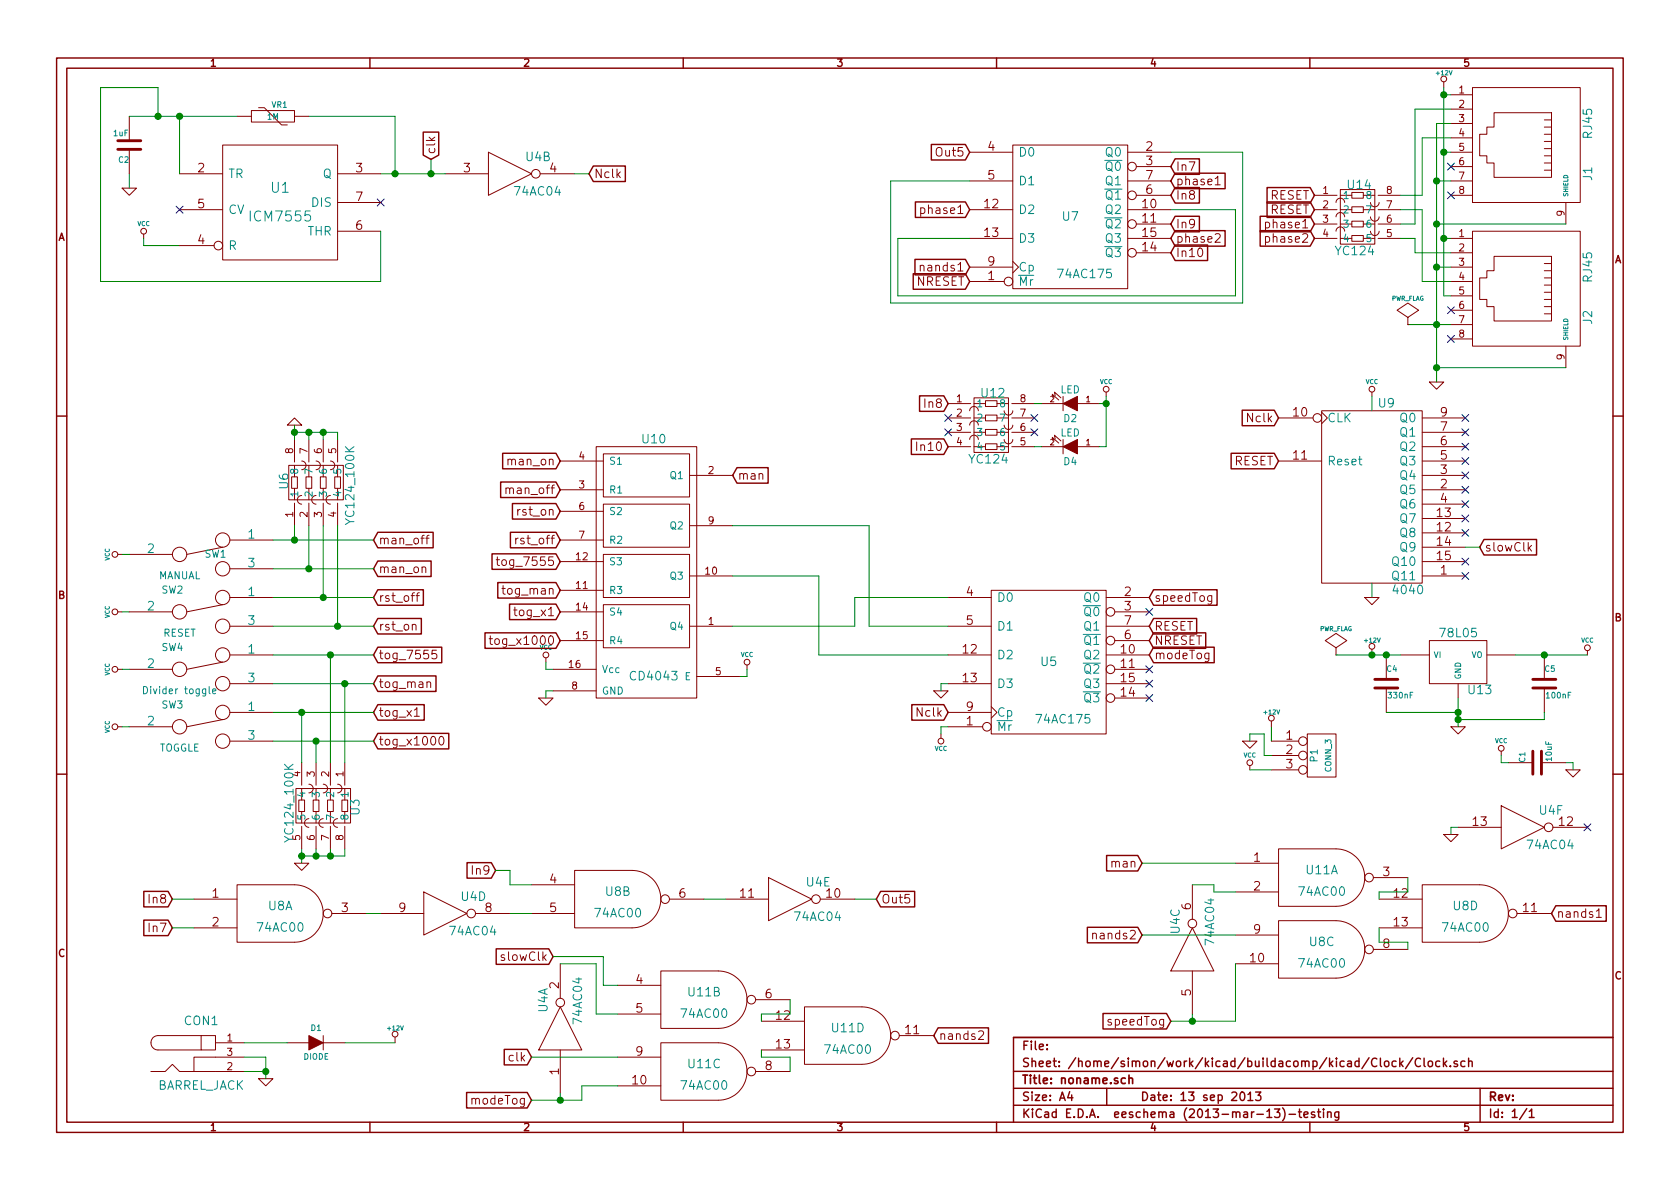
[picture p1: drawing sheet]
<svg xmlns="http://www.w3.org/2000/svg" width="297mm" height="210mm" viewBox="0 0 297 210" stroke-linecap="round" stroke-linejoin="round" font-family="sans-serif">
<g fill="none" stroke="#840000" stroke-width=".25">
<path d="M10 10.3h277v189.9h-277zM11.8 12.1h273.4v186.3h-273.4zM65.4 10.3v1.8M120.8 10.3v1.8M176.2 10.3v1.8M231.6 10.3v1.8M74.8 23.4h2.8v4l-1.4 .8-1.4-.8zM104.9 29.4h5.7v2.7h-5.7l-.8-1.4zM161.8 35.7h8.9l.7 1.4-.7 1.3h-8.9zM164.7 25.5h6l.7 1.4-.7 1.4h-6zM207.8 28.1h4.3v2.7h-4.3l-.8-1.3zM207.8 38.2h4.3v2.8h-4.3l-.8-1.4z"/>
<path d="M207.8 30.6h8.8v2.8h-8.8l-.8-1.4zM207.8 33.2h4.3v2.7h-4.3l-.8-1.4zM222.8 38.2h8.8l.8 1.4-.8 1.4h-8.8zM224 33.2h7.6l.8 1.3-.8 1.4h-7.6zM224 35.7h7.6l.8 1.4-.8 1.3h-7.6zM161.5 48.4h9.2l.7 1.4-.7 1.3h-9.2zM161.8 45.9h8.9l.7 1.3-.7 1.4h-8.9zM207.8 40.8h8.8v2.7h-8.8l-.8-1.3zM207.8 43.3h5.7v2.8h-5.7l-.8-1.4zM222.8 40.8h8.8l.8 1.4-.8 1.3h-8.8zM10 73.6h1.8M161.1 77.6h5.8l.7 1.4-.7 1.4h-5.8z"/>
<path d="M162.6 70h4.3l.7 1.4-.7 1.3h-4.3zM219.6 72.5h5.7l.8 1.4-.8 1.4h-5.7zM285.2 73.6h1.8M66.8 99.2h9.4v2.7h-9.4l-.8-1.3zM66.8 94.1h9.8v2.8h-9.8l-.8-1.4zM87 97.9h11.3l.8 1.4-.8 1.4h-11.3zM88.5 85.2h9.8l.8 1.4-.8 1.4h-9.8zM88.9 80.2h9.4l.8 1.3-.8 1.4h-9.4zM90.2 94.1h8.1l.8 1.4-.8 1.4h-8.1zM90.6 89h7.7l.8 1.4-.8 1.4h-7.7zM130.3 82.7h5.5v2.7h-5.5l-.8-1.3zM217.7 80.2h7.6l.8 1.3-.8 1.4h-7.6z"/>
<path d="M262.4 95.4h9.3v2.7h-9.3l-.8-1.3zM66.8 104.3h8.1v2.7h-8.1l-.8-1.3zM66.8 109.4h7.7v2.7h-7.7l-.8-1.4zM66.8 114.4h11.3v2.8h-11.3l-.8-1.4zM66.8 119.5h10.3v2.8h-10.3l-.8-1.4zM85.8 111.9h12.5l.8 1.4-.8 1.3h-12.5zM88 103h10.3l.8 1.4-.8 1.4h-10.3zM90.1 106.8h8.2l.8 1.4-.8 1.4h-8.2zM204 109.4h7.6v2.7h-7.6l-.8-1.4zM204 114.4h10.7v2.8h-10.7l-.8-1.4zM204 104.3h11.2v2.7h-11.2l-.8-1.3zM204 111.9h9.2v2.7h-9.2l-.8-1.3z"/>
<path d="M10 136.9h1.8M66.8 124.6h8.2v2.7h-8.2l-.8-1.3zM66.8 129.7h12.5v2.7h-12.5l-.8-1.3zM161.2 124.6h5.7l.7 1.4-.7 1.3h-5.7zM285.2 136.9h1.8M25.4 157.6h4.3l.8 1.4-.8 1.4h-4.3zM82.6 152.5h4.3l.7 1.4-.7 1.4h-4.3zM155.7 157.6h6v2.8h-6l-.8-1.4zM195.7 151.3h5.5l.7 1.3-.7 1.4h-5.5zM25.4 162.7h4.3l.8 1.4-.8 1.3h-4.3zM87.7 167.8h9.3l.8 1.4-.8 1.3h-9.3zM192.3 164h8.9l.7 1.3-.7 1.4h-8.9z"/>
<path d="M195 179.2h11.2l.8 1.4-.8 1.4h-11.2zM275.1 160.2h8.9v2.7h-8.9l-.8-1.4zM65.4 198.4v1.8M82.5 193.2h10.7l.8 1.4-.8 1.3h-10.7zM89.2 185.6h4l.8 1.3-.8 1.4h-4zM120.8 198.4v1.8M165.9 181.8h8.9v2.7h-8.9l-.8-1.4zM176.2 198.4v1.8M179.2 192.5h106M179.2 195.4h106M179.2 189.5h106M185.1 185.5v.1"/>
<path d="M185.1 184.7v.1M189.1 193l-.3 1.1h.9M189.5 193.6v1M195.7 192.5v2.9M219.4 193.3l.2-.2a.81 .81 0 0 1 .6 .6 .81 .81 0 0 1-.3 .8l-.2 .1a.79 .79 0 0 1-.3-1.3zM220.6 193.5l.5-.4v1.5M220.6 194.6h.9M222 193.1h.9l-.5 .6 .5 .1v.7l-.2 .1-.7-.1M225.3 196.1h1l-.5 .6 .4 .1v.7l-.2 .1-.7-.1M226.8 195.9a1.71 1.71 0 0 1 0 2.3M227.9 197h1.2M229.6 196.6h.5"/>
<path d="M229.8 196.1v1.3l.3 .2M230.6 197.1l.7-.1-.1-.3-.4-.1-.2 .2v.7h.6M231.6 198.4v1.8M232.4 196.7a.37 .37 0 0 0-.5 .1v.2l.5 .2 .1 .1-.2 .3-.4-.1M232.9 196.6h.6M233.1 196.1v1.3l.4 .2M234 196.1v.2M234 196.6v1M234.7 196.7l.2-.1 .4 .1 .1 .9M234.7 196.6v1M236.7 196.6v1.4l-.3 .1-.3-.1M236.7 196.7l-.4-.1-.3 .3 .1 .6 .2 .1 .4-.1"/>
<path d="M243.4 187.3a.7 .7 0 0 0-.9 .2 .7 .7 0 0 0 .1 .9 .55 .55 0 0 0 .8 .1M244.1 187.1v1.3l.2 .2M244.9 187.8l.2-.2 .4 .2 .1 .5-.2 .2-.3 .1-.2-.1zM246.8 187.7l-.4-.1-.3 .3 .1 .6 .2 .1 .4-.1M247.5 187.1v1.5M247.6 188.1l.5 .5M248.1 187.6l-.6 .6M249.8 187l-1.3 2M251.2 187.3a.7 .7 0 0 0-1 .2 .7 .7 0 0 0 .2 .9 .55 .55 0 0 0 .8 .1M251.8 187.1v1.3l.2 .2M252.6 187.8l.2-.2 .4 .2 .1 .5-.1 .2-.4 .1-.2-.1zM254.6 187.7l-.5-.1-.3 .3 .1 .6 .2 .1 .5-.1"/>
<path d="M255.2 187.1v1.5M255.4 188.1l.4 .5M255.8 187.6l-.6 .6M256.4 188.5v.1M257.7 187.7a.37 .37 0 0 0-.6 .1v.3l.6 .1v.1l-.2 .3-.4-.1M259 187.7l-.4-.1-.3 .3 .1 .6 .2 .1 .4-.1M259.7 187.8l.2-.2 .3 .1 .1 .9M259.7 187.1v1.5M261.7 192.5v5.9M270 196l-1.3 2M270.4 196.5l.4-.4v1.5M270.4 197.6h.8"/>
<path d="M285.2 183.5h-106v14.9"/>
</g>
<path d="M199.6 190.7l.2-.1 .4 .1 .1 .9M199.6 190.1v1.5" fill="none" stroke="#840000" stroke-width=".3"/>
<g fill="none" stroke="#840000" stroke-width=".18">
<path d="M44.4 19.6h7.7v2h-7.7zM45.7 19h1l3.1 3.1h1M255.3 14.5v1M256.5 16.8h3.8M256.5 19.3h3.8M260.3 15.5h19.1v20.3h-19.1zM264.2 19.9h10.1v11.5h-10.1v-2.6h-1.3v-1.2h-1.3v-3.9h1.3v-1.2h1.3zM21.6 33.3h2.5l-1.2 1.2zM22.9 20.6v4.3M22.9 26.4v4.3M31.7 37.1h7.7M31.7 30.7h7.7"/>
<path d="M39.4 25.6h20.3v20.4h-20.3zM41.9 20.6h2.5M52.1 20.6h2.5M59.7 30.7h7.6M59.7 35.8h7.6M78.7 30.7h7.7M86.4 26.9l7.6 3.8-7.6 3.8zM95.5 30.7h6.1M171.4 26.9h7.7M171.4 32h7.7M171.4 37.1h7.7M179.1 25.6h20.3v25.4h-20.3z"/>
<path d="M199.4 26.9h7.6M199.4 32h7.6M199.4 37.1h7.6M200.9 29.5h6.1M200.9 34.5h6.1M200.9 39.6h6.1M214.9 31.6l.4-.4v1.5M214.9 32.7h.8M232.4 34.5h4M232.4 37.1h4M232.4 39.6h4M236.2 38.3a.76 .76 0 0 1 .8-.7 .76 .76 0 0 1 .7 .7"/>
<path d="M236.2 35.8a.76 .76 0 0 1 .8-.8 .76 .76 0 0 1 .7 .8M237 33.5h6.1v9.7h-6.1zM237 34.5h2M237 37.1h2M237 39.6h2M239 39.1h2v1h-2zM239 36.6h2v1h-2zM239 34h2v1h-2zM241 34.5h2.1M241 37.1h2.1M241 39.6h2.1M242.3 38.3a.76 .76 0 0 0 .8 .8 .76 .76 0 0 0 .7-.8"/>
<path d="M242.3 35.8a.76 .76 0 0 0 .8 .8 .76 .76 0 0 0 .7-.8M243.7 34.5h3.9M243.7 37.1h3.9M243.7 39.6h3.9M256.5 26.9h3.8M256.5 29.5h3.8M256.5 32h3.8M256.5 34.5h3.8M256.5 21.8h3.8M256.5 24.4h3.8M273 21.2h1.3M273 22.5h1.3"/>
<path d="M273 23.7h1.3M273 25h1.3M273 26.3h1.3M273 27.6h1.3M273 28.8h1.3M273 30.1h1.3M276.9 35.8v3.8M25.4 41.4v.8M31.7 43.4h6.1M59.7 40.9h7.6M171.4 49.8h6.1M171.4 47.2h7.7"/>
<path d="M171.4 42.2h7.7M179.1 46.2l1 1-1 1.1M199.4 42.2h7.6M200.9 44.7h6.1M214.9 41.5l.2-.2h.3l.3 .2v.3v.2l-.9 .8h.9M232.4 42.2h4M236.2 40.9a.76 .76 0 0 1 .8-.8 .76 .76 0 0 1 .7 .8M237 42.2h2M239 41.7h2v1h-2zM241 42.2h2.1M242.3 40.9a.76 .76 0 0 0 .8 .8 .76 .76 0 0 0 .7-.8M243.7 42.2h3.9"/>
<path d="M248.9 57.4h.1M248.9 56.1l1.9-1.2-1.9-1.3-1.9 1.3 1.9 1.2v1.3M256.5 49.8h3.8M256.5 47.2h3.8M256.5 42.2h3.8M256.5 44.7h3.8M256.5 52.3h3.8M256.5 54.9h3.8M256.5 57.4h3.8M256.5 59.9h3.8M260.3 40.9h19.1v20.3h-19.1zM264.2 45.3h10.1v11.5h-10.1v-2.6h-1.3v-1.2h-1.3v-3.9h1.3v-1.2h1.3z"/>
<path d="M273 46.6h1.3M273 47.9h1.3M273 49.1h1.3M273 50.4h1.3M273 51.7h1.3M273 53h1.3M273 54.2h1.3M273 55.5h1.3M52.1 73.9l1.2 1.3h-2.5zM52.1 77.7v4M54.6 77.7v4M57.1 77.7v4"/>
<path d="M59.7 77.7v4M105.4 79h17.8v44.4h-17.8zM167.6 71.4h4M167.6 79h4M167.6 76.4h4M167.6 73.9h4M171.4 77.7a.76 .76 0 0 1 .8-.7 .76 .76 0 0 1 .8 .7M171.4 75.2a.76 .76 0 0 1 .8-.8 .76 .76 0 0 1 .8 .8M171.4 72.6a.76 .76 0 0 1 .8-.7 .76 .76 0 0 1 .8 .7M172.2 70.4h6.1v9.6h-6.1zM172.2 71.4h2M172.2 79h2"/>
<path d="M172.2 76.4h2M172.2 73.9h2M174.2 78.5h2.1v1h-2.1zM174.2 75.9h2.1v1.1h-2.1zM174.2 73.4h2.1v1h-2.1zM174.2 70.9h2.1v1h-2.1zM176.3 71.4h2M176.3 79h2M176.3 76.4h2M176.3 73.9h2M177.5 77.7a.76 .76 0 0 0 .8 .8 .76 .76 0 0 0 .8-.8M177.5 75.2a.76 .76 0 0 0 .8 .7 .76 .76 0 0 0 .8-.7"/>
<path d="M177.5 72.6a.76 .76 0 0 0 .8 .8 .76 .76 0 0 0 .8-.8M178.9 71.4h4M178.9 79h4M178.9 76.4h4M178.9 73.9h4M184.1 71.4h3.9M184.1 79h3.9M186.2 70.4l-.1-.7 1.1 1M186.2 78l-.1-.7 1.1 1.1M186.6 70l-.2-.7 1.2 1.1M186.6 77.6l-.2-.6 1.2 1M188 70.1v2.5"/>
<path d="M188 77.7v2.6M190.5 71.4h3.8M190.5 79h3.8M195.6 69.3v.8M226.1 73.9h6.1M233.7 72.6h17.8v30.5h-17.8zM233.7 72.9l1 1-1 1M242.6 69.3v.8M251.5 79h7.6M251.5 76.4h7.6M251.5 73.9h7.6M252.7 67.6h2.6l-1.3 1.2z"/>
<path d="M276.9 61.2v3.8M20.8 98h.8M22.9 98h7.6M39.4 96.8l-6.4 1.2M40.6 95.5h7.7M51.1 82.3h9.6v6.1h-9.6zM51.6 84.3h1v2.1h-1zM52.1 82.3v2M52.1 86.4v2M52.1 89v4M53.3 87.6a.76 .76 0 0 0-.7 .8 .76 .76 0 0 0 .7 .7M53.3 81.5a.76 .76 0 0 1 .8 .8 .76 .76 0 0 1-.8 .8"/>
<path d="M54.1 84.3h1v2.1h-1zM54.6 82.3v2M54.6 86.4v2M54.6 89v4M55.9 87.6a.76 .76 0 0 0-.8 .8 .76 .76 0 0 0 .8 .7M55.9 81.5a.76 .76 0 0 1 .7 .8 .76 .76 0 0 1-.7 .8M56.6 84.3h1.1v2.1h-1.1zM57.1 82.3v2M57.1 86.4v2M57.1 89v4M58.4 87.6a.76 .76 0 0 0-.7 .8 .76 .76 0 0 0 .7 .7M58.4 81.5a.76 .76 0 0 1 .8 .8 .76 .76 0 0 1-.8 .8"/>
<path d="M59.2 84.3h1v2.1h-1zM59.7 82.3v2M59.7 86.4v2M59.7 89v4M75.3 95.2h.6M75.9 94.7h-.3l-.1 .2v1.3M87.7 99h.6M87.9 98.5v1.3l.4 .2M99.1 95.5h7.6M99.1 86.6h7.6M99.1 81.5h7.6M99.1 99.3h7.6"/>
<path d="M99.1 90.4h7.6M106.7 98h15.2v7.7h-15.2zM106.7 89.1h15.2v7.7h-15.2zM106.7 80.3h15.2v7.6h-15.2zM121.9 84.1h7.6M121.9 93h7.6M226.1 81.5h7.6M251.5 86.6h7.6M251.5 84.1h7.6M251.5 89.1h7.6M251.5 81.5h7.6M251.5 94.2h7.6"/>
<path d="M251.5 91.7h7.6M251.5 96.8h7.6M251.5 99.3h7.6M270.4 96.9l.4 .6M270.8 96.4l-.6 .6M20.8 108.2h.8M20.8 118.4h.8M22.9 108.2h7.6M22.9 118.4h7.6M39.4 106.9l-6.4 1.3M39.4 117.1l-6.4 1.3M40.6 105.7h7.7"/>
<path d="M40.6 110.7h7.7M40.6 115.8h7.7M40.6 100.6h7.7M72.9 110.6l.1-.1a.36 .36 0 0 1 .6 .1v.8M73.6 105.3h.5M74.1 104.8l-.3 .1v.1v1.3M74.6 100.4l.1-.1a.36 .36 0 0 1 .6 .2v.8M77.2 115h-.8v.7l.2-.1h.5l.1 .2v.4l-.3 .3h-.3l-.2-.1M86.5 112.9h.6M86.7 112.4v1.4l.4 .2M96.5 116.3v.8M97.8 118.4h7.6"/>
<path d="M99.1 108.2h7.6M99.1 113.3h7.6M99.1 104.4h7.6M106.7 106.9h15.2v7.6h-15.2zM121.9 110.7h7.6M121.9 101.8h7.6M123.2 119.6h7.6M132.1 117.6v.8M167.6 105.7h7.7M167.6 110.7h7.7M167.6 115.8h7.7M175.3 104.4h20.3v25.4h-20.3z"/>
<path d="M195.6 105.7h7.6M195.6 110.7h7.6M195.6 115.8h7.6M197.1 108.2h6.1M197.1 113.3h6.1M197.1 118.4h6.1M213.7 115.5v1.2l-.2 .3-.4-.1M213.7 115.6a.48 .48 0 0 0-.6 0v.8a.48 .48 0 0 0 .6 0M214.2 105.3v1.3l-.2 .3-.4-.1M214.2 105.4a.48 .48 0 0 0-.6 .1v.7a.48 .48 0 0 0 .6 .1M236.2 115.8h.1M236.2 114.5l1.9-1.2-1.9-1.3-1.9 1.3 1.9 1.2v1.3"/>
<path d="M241.3 105.7h2.5l-1.2 1.2zM242.6 114.8v1M245.1 115.8v4.3M247.6 115.8h5.1M251.5 101.8h7.6M252.7 113.3h10.2v7.6h-10.2zM262.9 115.8h5.1M273 115.8v4.3M280.7 115.1v.7M20.8 128.5h.8M22.9 128.5h7.6M39.4 127.2l-6.4 1.3"/>
<path d="M40.6 126h7.7M40.6 120.9h7.7M40.6 131.1h7.7M52.3 139.4h9.7v6.1h-9.7zM53.3 134.9v4M53.3 139.4v2.1M54.6 138.7a.76 .76 0 0 1 .8 .7 .76 .76 0 0 1-.8 .8M55.9 134.9v4M55.9 139.4v2.1M57.1 138.7a.76 .76 0 0 1 .8 .7 .76 .76 0 0 1-.8 .8M58.4 134.9v4M58.4 139.4v2.1"/>
<path d="M59.7 138.7a.76 .76 0 0 1 .8 .7 .76 .76 0 0 1-.8 .8M61 134.9v4M61 139.4v2.1M73.3 125.6l.4-.5v1.6M73.3 126.7h.8M75.5 120.7l.1-.1a.36 .36 0 0 1 .5 .2v.8M77.8 130.3l.2-.1a.81 .81 0 0 1 .5 .8 .81 .81 0 0 1-.5 .7 .98 .98 0 0 1-.2-1.4zM95.2 123.4h2.6l-1.3 1.3zM97.8 122.2h7.6M165.1 122.2h2.5l-1.2 1.2zM166.4 129.8v.8M167.6 128.5h6.1"/>
<path d="M167.6 126h7.7M167.6 120.9h7.7M175.3 125l1 1-1 1M195.6 120.9h7.6M197.1 123.4h6.1M219.7 131.1h2.5l-1.2 1.2zM221 135.4v.7M224.8 127.5v1M224.8 131.1h4.8M224.8 133.6h4.8M224.8 136.1h4.8M231.1 129.8h5.1v7.6h-5.1z"/>
<path d="M245.1 121.7v4.3M256.5 128.5h2.6l-1.3 1.3zM257.8 120.9v2.5M265.4 132.8v.8M266.7 134.9h4.3M272.5 134.9h4.4M273 121.7v4.3M276.9 136.1h2.5l-1.3 1.3zM34.3 159h7.6M41.9 156.5h10.2a5.1 5.1 0 0 1 5 5 5.1 5.1 0 0 1-5 5.1h-10.2zM52.1 152.6h2.5l-1.3 1.3zM52.8 141.5h1v2h-1z"/>
<path d="M53.3 143.5v2M53.3 146.1v4M54.6 144.8a.76 .76 0 0 0-.8 .7 .76 .76 0 0 0 .8 .8M55.4 141.5h1v2h-1zM55.9 143.5v2M55.9 146.1v4M57.1 144.8a.76 .76 0 0 0-.7 .7 .76 .76 0 0 0 .7 .8M57.9 141.5h1v2h-1zM58.4 143.5v2M58.4 146.1v4M59.7 144.8a.76 .76 0 0 0-.8 .7 .76 .76 0 0 0 .8 .8M60.5 141.5h1v2h-1z"/>
<path d="M61 143.5v2M61 146.1v4M74.9 157.7l7.6 3.8-7.6 3.8zM94 156.5h7.6M101.6 153.9h10.2a5.1 5.1 0 0 1 5 5.1 5.1 5.1 0 0 1-5 5.1h-10.2zM118.4 159h6.1M128.3 159h7.6M135.9 155.2l7.6 3.8-7.6 3.8zM145 159h6.1M210.8 156.5v6.1M218.4 152.6h7.7M218.4 157.7h7.7"/>
<path d="M226.1 150.1h10.1a5.1 5.1 0 0 1 5.1 5.1 5.1 5.1 0 0 1-5.1 5.1h-10.1zM242.8 155.2h6.1M243.8 159h7.7M251.5 156.5h10.1a5.1 5.1 0 0 1 5.1 5 5.1 5.1 0 0 1-5.1 5.1h-10.1zM255.3 147.6h2.5l-1.3 1.2zM257.8 146.3h7.6M265.4 142.5l7.6 3.8-7.6 3.8zM274.6 146.3h6.1M34.3 164.1h7.6M58.7 161.5h6.1M67.3 161.5h7.6M84.1 161.5h6.1"/>
<path d="M94 161.5h7.6M99.1 178l3.8 7.7h-7.7zM99.1 170.4v6.1M109.2 174.2h7.6M109.2 179.3h7.6M116.8 171.7h10.2a5.1 5.1 0 0 1 5.1 5.1 5.1 5.1 0 0 1-5.1 5.1h-10.2zM133.6 176.8h6.1M142.2 178h10.2a5.1 5.1 0 0 1 5.1 5.1 5.1 5.1 0 0 1-5.1 5.1h-10.2zM210.8 164.1l3.8 7.6h-7.6zM210.8 171.7v7.6M218.4 165.3h7.7M218.4 170.4h7.7"/>
<path d="M226.1 162.8h10.1a5.1 5.1 0 0 1 5.1 5.1 5.1 5.1 0 0 1-5.1 5.1h-10.1zM242.8 167.9h6.1M243.8 164.1h7.7M268.2 161.5h6.1M282.2 161.1l.5-.4v1.5M282.2 162.2h.9M26.7 189.5h2.5l1.3-1.3 1.2 1.3h11.5M35.6 183.1h2.5v2.6h-2.5zM35.6 183.1h-7.7a1.27 1.27 0 0 0-1.2 1.3 1.27 1.27 0 0 0 1.2 1.3h7.7M38.1 184.4h5.1M43.2 186.9h-8.9v2.6M45.7 190.7h2.6l-1.3 1.3z"/>
<path d="M50.8 184.4h3.8M57.1 184.4h3.9M57.1 183.1v2.6M69.8 183.4v1M99.1 185.7v7.6M109.2 186.9h7.6M109.2 192h7.6M116.8 184.4h10.2a5.1 5.1 0 0 1 5.1 5.1 5.1 5.1 0 0 1-5.1 5.1h-10.2zM133.6 189.5h6.1M134.6 185.7h7.6M134.6 180.6h7.6M159 183.1h6.1"/>
<path d="M173 182.4l.3-.1h.3l.2 .1 .1 .3-.1 .3-.8 .8h.9"/>
<circle cx="255.3" cy="14" r=".51"/>
<circle cx="94.7" cy="30.7" r=".76"/>
<circle cx="200.2" cy="34.5" r=".76"/>
<circle cx="200.2" cy="39.6" r=".76"/>
<circle cx="200.2" cy="29.5" r=".76"/>
<circle cx="25.4" cy="40.9" r=".51"/>
<circle cx="38.6" cy="43.4" r=".76"/>
<circle cx="178.3" cy="49.8" r=".76"/>
<circle cx="200.2" cy="44.7" r=".76"/>
<circle cx="195.6" cy="68.8" r=".51"/>
<circle cx="232.9" cy="73.9" r=".76"/>
<circle cx="242.6" cy="68.8" r=".51"/>
<circle cx="20.3" cy="98" r=".51"/>
<circle cx="31.7" cy="98" r="1.27"/>
<circle cx="39.4" cy="95.5" r="1.27"/>
<circle cx="20.3" cy="118.4" r=".51"/>
<circle cx="20.3" cy="108.2" r=".51"/>
<circle cx="31.7" cy="108.2" r="1.27"/>
<circle cx="31.7" cy="118.4" r="1.27"/>
<circle cx="39.4" cy="110.7" r="1.27"/>
<circle cx="39.4" cy="115.8" r="1.27"/>
<circle cx="39.4" cy="105.7" r="1.27"/>
<circle cx="39.4" cy="100.6" r="1.27"/>
<circle cx="96.5" cy="115.8" r=".51"/>
<circle cx="132.1" cy="117.1" r=".51"/>
<circle cx="196.3" cy="113.3" r=".76"/>
<circle cx="196.3" cy="118.4" r=".76"/>
<circle cx="196.3" cy="108.2" r=".76"/>
<circle cx="242.6" cy="114.3" r=".51"/>
<circle cx="280.7" cy="114.5" r=".51"/>
<circle cx="20.3" cy="128.5" r=".51"/>
<circle cx="31.7" cy="128.5" r="1.27"/>
<circle cx="39.4" cy="120.9" r="1.27"/>
<circle cx="39.4" cy="126" r="1.27"/>
<circle cx="39.4" cy="131.1" r="1.27"/>
<circle cx="166.4" cy="131.1" r=".51"/>
<circle cx="174.5" cy="128.5" r=".76"/>
<circle cx="196.3" cy="123.4" r=".76"/>
<circle cx="221" cy="134.9" r=".51"/>
<circle cx="224.8" cy="127" r=".51"/>
<circle cx="230.4" cy="136.1" r=".76"/>
<circle cx="230.4" cy="131.1" r=".76"/>
<circle cx="230.4" cy="133.6" r=".76"/>
<circle cx="265.4" cy="132.3" r=".51"/>
<circle cx="117.6" cy="159" r=".76"/>
<circle cx="144.3" cy="159" r=".76"/>
<circle cx="242.1" cy="155.2" r=".76"/>
<circle cx="273.8" cy="146.3" r=".76"/>
<circle cx="57.9" cy="161.5" r=".76"/>
<circle cx="83.3" cy="161.5" r=".76"/>
<circle cx="99.1" cy="177.3" r=".76"/>
<circle cx="132.8" cy="176.8" r=".76"/>
<circle cx="210.8" cy="163.3" r=".76"/>
<circle cx="242.1" cy="167.9" r=".76"/>
<circle cx="267.5" cy="161.5" r=".76"/>
<circle cx="69.9" cy="182.9" r=".51"/>
<circle cx="132.8" cy="189.5" r=".76"/>
<circle cx="158.2" cy="183.1" r=".76"/>
</g>
<g fill="#840000" stroke="#840000" stroke-width=".18">
<path d="M188 71.4l2.5-1.3v2.5z"/>
<path d="M188 79l2.5-1.3v2.6z"/>
<path d="M54.6 183.1l2.5 1.3-2.5 1.3z"/>
</g>
<g fill="none" stroke="#000084" stroke-width=".18">
<path d="M31.1 36.5l1.3 1.2M32.4 36.5l-1.3 1.2M66.7 35.2l1.2 1.2M67.9 35.2l-1.2 1.2M255.9 33.9l1.2 1.2M255.9 28.8l1.2 1.3M257.1 33.9l-1.2 1.2M257.1 28.8l-1.2 1.3M255.9 59.3l1.2 1.2M255.9 54.2l1.2 1.3M257.1 54.2l-1.2 1.3M257.1 59.3l-1.2 1.2"/>
<path d="M167 75.8l1.2 1.3M167 73.3l1.2 1.2M168.2 75.8l-1.2 1.3M168.2 73.3l-1.2 1.2M182.3 73.3l1.2 1.2M182.3 75.8l1.2 1.3M183.5 73.3l-1.2 1.2M183.5 75.8l-1.2 1.3M258.5 73.3l1.2 1.2M258.5 75.8l1.2 1.3M258.5 78.4l1.2 1.2M259.7 73.3l-1.2 1.2"/>
<path d="M259.7 75.8l-1.2 1.3M259.7 78.4l-1.2 1.2M258.5 80.9l1.2 1.2M258.5 83.5l1.2 1.2M258.5 86l1.2 1.2M258.5 88.5l1.2 1.3M258.5 91.1l1.2 1.2M258.5 93.6l1.2 1.2M258.5 98.7l1.2 1.2M259.7 80.9l-1.2 1.2M259.7 83.5l-1.2 1.2M259.7 86l-1.2 1.2"/>
<path d="M259.7 88.5l-1.2 1.3M259.7 91.1l-1.2 1.2M259.7 93.6l-1.2 1.2M259.7 98.7l-1.2 1.2M202.6 117.7l1.2 1.3M202.6 107.6l1.2 1.2M203.8 117.7l-1.2 1.3M203.8 107.6l-1.2 1.2M258.5 101.2l1.2 1.3M259.7 101.2l-1.2 1.3M202.6 122.8l1.2 1.2M202.6 120.3l1.2 1.2"/>
<path d="M203.8 122.8l-1.2 1.2M203.8 120.3l-1.2 1.2M280.1 145.7l1.2 1.2M281.3 145.7l-1.2 1.2"/>
</g>
<path d="M20.8 24.9h4.1M20.8 26.4h4.1M243.1 121.7h4M243.1 120.1h4M271 132.8v4.1M271 121.7h4.1M271 120.1h4.1M272.5 132.8v4.1" fill="none" stroke="#840000" stroke-width=".51"/>
<path d="M25.4 121.4a.64 .64 0 0 1 .7 .6 .64 .64 0 0 1-.7 .7zM37.6 122.2l.6-.1-.1-.2-.3-.1-.2 .2v.6h.5" fill="none" stroke="#008484" stroke-width=".18"/>
<g fill="#008400" stroke="#008400" stroke-width=".25">
<circle cx="47" cy="189.5" r=".51"/>
<circle cx="69.9" cy="30.7" r=".51"/>
<circle cx="195.6" cy="71.4" r=".51"/>
<circle cx="273" cy="115.8" r=".51"/>
<circle cx="257.8" cy="127.2" r=".51"/>
<circle cx="257.8" cy="126" r=".51"/>
<circle cx="245.1" cy="115.8" r=".51"/>
<circle cx="242.6" cy="115.8" r=".51"/>
<circle cx="99.1" cy="194.6" r=".51"/>
<circle cx="52.1" cy="95.5" r=".51"/>
<circle cx="54.6" cy="100.6" r=".51"/>
<circle cx="57.2" cy="105.7" r=".51"/>
<circle cx="59.7" cy="110.7" r=".51"/>
<circle cx="210.8" cy="180.6" r=".51"/>
<circle cx="53.3" cy="151.4" r=".51"/>
<circle cx="55.9" cy="151.4" r=".51"/>
<circle cx="58.4" cy="151.4" r=".51"/>
<circle cx="52.1" cy="76.4" r=".51"/>
<circle cx="54.6" cy="76.4" r=".51"/>
<circle cx="57.2" cy="76.4" r=".51"/>
<circle cx="255.3" cy="16.8" r=".51"/>
<circle cx="255.3" cy="26.9" r=".51"/>
<circle cx="255.3" cy="42.2" r=".51"/>
<circle cx="254" cy="57.4" r=".51"/>
<circle cx="254" cy="47.2" r=".51"/>
<circle cx="254" cy="32" r=".51"/>
<circle cx="76.2" cy="30.7" r=".51"/>
<circle cx="58.4" cy="115.8" r=".51"/>
<circle cx="61" cy="120.9" r=".51"/>
<circle cx="55.9" cy="131.1" r=".51"/>
<circle cx="53.3" cy="126" r=".51"/>
<circle cx="254" cy="39.6" r=".51"/>
<circle cx="254" cy="65" r=".51"/>
<circle cx="31.8" cy="20.6" r=".51"/>
<circle cx="27.9" cy="20.6" r=".51"/>
</g>
<g fill="none" stroke="#008400" stroke-width=".18">
<path d="M255.3 15.5v36.8h1.2M255.3 16.8h1.2M256.5 19.3h-6.3v20.3h-2.6M22.9 30.7v2.6M22.9 20.6h19M27.9 20.6v-5.1h-10.1v34.3h49.5v-8.9M31.7 20.6v10.1M54.6 20.6h15.2v10.1M67.3 30.7h11.4M76.2 28.2v2.5M101.6 30.7h2.5M207 26.9h12.7v26.7h-62.2v-21.6h13.9"/>
<path d="M207 37.1h11.4v15.2h-59.7v-10.1h12.7M247.6 37.1h3.9v12.7h5M254 32h2.5M254 39.6h22.9M255.3 26.9h1.2M256.5 24.4h-5v10.1h-3.9M256.5 21.8h-2.5v45.8M25.4 42.2v1.2h6.3M247.6 42.2h2.6v2.5h6.3M248.9 57.4h7.6M254 47.2h2.5M255.3 42.2h1.2"/>
<path d="M52.1 75.2v2.5M52.1 76.4h7.6v1.3M54.6 76.4v1.3M57.1 76.4v1.3M182.9 79h1.2M182.9 71.4h1.2M194.3 71.4h1.3M195.6 70.1v8.9h-1.3M242.6 70.1v2.5M254 65h22.9M21.6 98h1.3M48.3 95.5h17.7"/>
<path d="M52.1 93v2.5M54.6 93v7.6M57.1 93v12.7M59.7 93v17.7M129.5 93h24.2v17.7h13.9M259.1 96.8h2.5M21.6 108.2h1.3M21.6 118.4h1.3M48.3 115.8h17.7M48.3 100.6h17.7M48.3 105.7h17.7M48.3 110.7h17.7"/>
<path d="M58.4 115.8v19.1M96.5 117.1v1.3h1.3M129.5 101.8h15.3v14h22.8M132.1 118.4v1.2h-1.3M167.6 105.7h-16.5v5h-21.6M236.2 115.8h11.4M242.6 103.1v2.6M268 115.8h12.7M21.6 128.5h1.3M48.3 126h17.7M48.3 120.9h17.7M48.3 131.1h17.7"/>
<path d="M53.3 126v8.9M55.9 131.1v3.8M61 120.9v14M97.8 122.2h-1.3v1.2M167.6 120.9h-1.2v1.3M167.6 128.5h-1.2v1.3M221 136.1h3.8M221 131.1v-1.3h2.5v3.8h1.3M224.8 128.5v2.6M245.1 126h12.7M257.8 123.4v5.1M265.4 133.6v1.3h1.3"/>
<path d="M273 126v1.2h-15.2M276.9 134.9h1.2v1.2M30.5 159h3.8M53.3 150.1v2.5M55.9 150.1v1.3M58.4 150.1v1.3M61 150.1v1.3h-7.7M87.6 153.9h2.6v2.6h3.8M124.5 159h3.8M151.1 159h3.8M201.9 152.6h16.5M210.8 156.5h3.8v1.2h3.8"/>
<path d="M248.9 155.2v2.5h-5.1v1.3M257.8 146.3h-1.3v1.3M30.5 164.1h3.8M64.8 161.5h2.5M90.2 161.5h3.8M97.8 169.2h8.9v5h2.5M99.1 170.4h6.3v8.9h3.8M139.7 176.8v2.5h-5.1v1.3M201.9 165.3h16.5M210.8 179.3v1.3M218.4 170.4v10.2h-11.4M243.8 164.1v2.5h5.1v1.3"/>
<path d="M43.2 186.9h3.8v3.8M43.2 189.5h3.8M43.2 184.4h7.6M61 184.4h8.8M94 186.9h15.2M99.1 193.3v1.3M109.2 192h-6.3v2.6h-8.9M134.6 185.7v1.2h5.1v2.6"/>
</g>
<g font-size="2.5" fill="#008484">
<text x="48" y="34.1">U1</text>
<text x="44.5" y="39.2">ICM7555</text>
</g>
<g font-size="2.1" fill="#840000">
<text x="77" y="27.3" transform="rotate(-90 77 27.3)">clk</text>
<text x="165.7" y="27.7">Out5</text>
<text x="174.7" y="26.7">4</text>
<text x="202.6" y="26.7">2</text>
<text x="202.6" y="29.2">3</text>
<text x="35" y="30.5">2</text>
<text x="62.9" y="30.5">3</text>
<text x="62.9" y="35.6">7</text>
<text x="82" y="30.5">3</text>
<text x="97.2" y="30.5">4</text>
<text x="105.1" y="31.5">Nclk</text>
<text x="174.7" y="31.7">5</text>
<text x="202.6" y="34.3">6</text>
<text x="202.6" y="31.7">7</text>
<text x="207.9" y="30.2">In7</text>
<text x="207.9" y="32.8">phase1</text>
<text x="207.9" y="35.3">In8</text>
<text x="224.4" y="35.3">RESET</text>
<text x="35" y="36.8">5</text>
<text x="62.9" y="40.6">6</text>
<text x="163.2" y="37.8">phase1</text>
<text x="174.1" y="36.8">12</text>
<text x="174.1" y="41.9">13</text>
<text x="202" y="36.8">10</text>
<text x="202" y="39.4">11</text>
<text x="202" y="41.9">15</text>
<text x="207.9" y="40.4">In9</text>
<text x="224.2" y="40.4">phase1</text>
<text x="224.4" y="37.8">RESET</text>
<text x="35" y="43.2">4</text>
<text x="174.7" y="47">9</text>
<text x="202" y="44.4">14</text>
<text x="207.9" y="42.9">phase2</text>
<text x="207.9" y="45.5">In10</text>
<text x="224.2" y="42.9">phase2</text>
<text x="161.9" y="50.5">NRESET</text>
<text x="163.1" y="48">nands1</text>
<text x="174.7" y="49.5">1</text>
<text x="163.7" y="72.1">In8</text>
<text x="220.7" y="74.7">Nclk</text>
<text x="228.7" y="73.7">10</text>
<text x="254.7" y="76.2">7</text>
<text x="254.7" y="73.7">9</text>
<text x="90" y="82.3">man_on</text>
<text x="162.5" y="79.8">In10</text>
<text x="218.1" y="82.3">RESET</text>
<text x="228.7" y="81.3">11</text>
<text x="254.7" y="83.8">3</text>
<text x="254.7" y="81.3">5</text>
<text x="254.7" y="78.7">6</text>
<text x="89.9" y="87.4">man_off</text>
<text x="130.5" y="84.8">man</text>
<text x="254.7" y="86.4">2</text>
<text x="254.7" y="88.9">4</text>
<text x="91.7" y="91.2">rst_on</text>
<text x="254.1" y="94">12</text>
<text x="254.1" y="91.4">13</text>
<text x="67" y="101.3">man_on</text>
<text x="67" y="96.3">man_off</text>
<text x="89" y="100.1">tog_7555</text>
<text x="91.5" y="96.3">rst_off</text>
<text x="254.1" y="96.5">14</text>
<text x="254.1" y="99.1">15</text>
<text x="254.7" y="101.6">1</text>
<text x="262.5" y="97.5">slowClk</text>
<text x="67" y="106.4">rst_off</text>
<text x="89.3" y="105.2">tog_man</text>
<text x="170.9" y="105.4">4</text>
<text x="198.8" y="105.4">2</text>
<text x="198.8" y="107.9">3</text>
<text x="204.1" y="106.4">speedTog</text>
<text x="67" y="111.5">rst_on</text>
<text x="91.3" y="109">tog_x1</text>
<text x="170.9" y="110.5">5</text>
<text x="198.8" y="113">6</text>
<text x="198.8" y="110.5">7</text>
<text x="204.1" y="111.5">RESET</text>
<text x="67" y="116.6">tog_7555</text>
<text x="87.8" y="114">tog_x1000</text>
<text x="170.3" y="115.6">12</text>
<text x="198.2" y="115.6">10</text>
<text x="198.2" y="118.1">11</text>
<text x="204.1" y="116.6">modeTog</text>
<text x="204.1" y="114">NRESET</text>
<text x="67" y="121.7">tog_man</text>
<text x="170.3" y="120.6">13</text>
<text x="170.9" y="125.7">9</text>
<text x="198.2" y="123.2">14</text>
<text x="198.2" y="120.6">15</text>
<text x="67" y="126.7">tog_x1</text>
<text x="67" y="131.8">tog_x1000</text>
<text x="162.3" y="126.7">Nclk</text>
<text x="170.9" y="128.3">1</text>
<text x="227.4" y="130.8">1</text>
<text x="227.4" y="133.3">2</text>
<text x="227.4" y="135.9">3</text>
<text x="260.5" y="146">13</text>
<text x="275.7" y="146">12</text>
<text x="83.6" y="154.7">In9</text>
<text x="196.6" y="153.4">man</text>
<text x="221.7" y="152.4">1</text>
<text x="244.5" y="154.9">3</text>
<text x="26.5" y="159.8">In8</text>
<text x="37.5" y="158.7">1</text>
<text x="60.4" y="161.3">3</text>
<text x="70.5" y="161.3">9</text>
<text x="85.8" y="161.3">8</text>
<text x="97.2" y="156.2">4</text>
<text x="97.2" y="161.3">5</text>
<text x="120.1" y="158.7">6</text>
<text x="130.9" y="158.7">11</text>
<text x="146.2" y="158.7">10</text>
<text x="155.9" y="159.8">Out5</text>
<text x="210.6" y="160.9" transform="rotate(-90 210.6 160.9)">6</text>
<text x="221.7" y="157.5">2</text>
<text x="246.5" y="158.7">12</text>
<text x="269.3" y="161.3">11</text>
<text x="26.5" y="164.8">In7</text>
<text x="37.5" y="163.8">2</text>
<text x="193.6" y="166.1">nands2</text>
<text x="221.7" y="165.1">9</text>
<text x="244.5" y="167.6">8</text>
<text x="246.5" y="163.8">13</text>
<text x="275.2" y="162.3">nands1</text>
<text x="88.8" y="169.9">slowClk</text>
<text x="112.4" y="174">4</text>
<text x="221.1" y="170.2">10</text>
<text x="98.8" y="174.8" transform="rotate(-90 98.8 174.8)">2</text>
<text x="112.4" y="179.1">5</text>
<text x="135.3" y="176.5">6</text>
<text x="210.6" y="176.1" transform="rotate(-90 210.6 176.1)">5</text>
<text x="137.3" y="180.3">12</text>
<text x="137.3" y="185.4">13</text>
<text x="160.1" y="182.9">11</text>
<text x="166" y="183.9">nands2</text>
<text x="180.7" y="185.7">File:</text>
<text x="196.1" y="181.4">speedTog</text>
<text x="90.1" y="187.7">clk</text>
<text x="98.8" y="190.1" transform="rotate(-90 98.8 190.1)">1</text>
<text x="111.9" y="191.8">10</text>
<text x="112.4" y="186.7">9</text>
<text x="135.3" y="189.2">8</text>
<text x="180.7" y="188.7">Sheet: /home/simon/work/kicad/buildacomp/kicad/Clock/Clock.sch</text>
<text x="180.7" y="191.7">Title: noname.sch</text>
<text x="83.5" y="195.3">modeTog</text>
<text x="180.7" y="194.7">Size: A4</text>
<text x="180.7" y="197.7">KiCad E.D.A. eeschema (2013-mar-13)-testing</text>
<text x="201.7" y="194.7">Date: 13 sep 2013</text>
<text x="263.2" y="197.7">Id: 1/1</text>
<text x="263.2" y="194.7">Rev:</text>
</g>
<g font-size="2.1" fill="#008484">
<text x="93" y="28.5">U4B</text>
<text x="180.1" y="27.7">D0</text>
<text x="195.6" y="27.7">Q0</text>
<text x="281.5" y="24.4" transform="rotate(-90 281.5 24.4)">RJ45</text>
<text x="40.4" y="31.5">TR</text>
<text x="57" y="31.5">Q</text>
<text x="91.1" y="34.6">74AC04</text>
<text x="180.1" y="32.8">D1</text>
<text x="195.6" y="30.2">Q0</text>
<text x="195.6" y="35.3">Q1</text>
<text x="195.6" y="32.8">Q1</text>
<text x="238.4" y="33.4">U14</text>
<text x="281.5" y="31.9" transform="rotate(-90 281.5 31.9)">J1</text>
<text x="40.4" y="37.8">CV</text>
<text x="54.3" y="41.7">THR</text>
<text x="55.1" y="36.6">DIS</text>
<text x="180.1" y="37.8">D2</text>
<text x="187.9" y="39">U7</text>
<text x="195.6" y="37.8">Q2</text>
<text x="195.6" y="40.4">Q2</text>
<text x="40.4" y="44.2">R</text>
<text x="180.1" y="42.9">D3</text>
<text x="195.6" y="45.5">Q3</text>
<text x="195.6" y="42.9">Q3</text>
<text x="236.3" y="45.1">YC124</text>
<text x="180.1" y="50.5">Mr</text>
<text x="180.1" y="48">Cp</text>
<text x="187.3" y="49.2">74AC175</text>
<text x="281.5" y="49.8" transform="rotate(-90 281.5 49.8)">RJ45</text>
<text x="281.5" y="57.3" transform="rotate(-90 281.5 57.3)">J2</text>
<text x="173.6" y="70.3">U12</text>
<text x="234.7" y="74.7">CLK</text>
<text x="243.8" y="72.1">U9</text>
<text x="247.6" y="77.2">Q1</text>
<text x="247.6" y="74.7">Q0</text>
<text x="113.6" y="78.4">U10</text>
<text x="171.5" y="82">YC124</text>
<text x="234.7" y="82.3">Reset</text>
<text x="247.6" y="82.3">Q3</text>
<text x="247.6" y="79.8">Q2</text>
<text x="51" y="86.4" transform="rotate(-90 51 86.4)">U6</text>
<text x="247.6" y="87.4">Q5</text>
<text x="247.6" y="84.8">Q4</text>
<text x="247.6" y="89.9">Q6</text>
<text x="43.9" y="95.2">1</text>
<text x="62.7" y="92.2" transform="rotate(-90 62.7 92.2)">YC124_100K</text>
<text x="247.6" y="95">Q8</text>
<text x="247.6" y="92.5">Q7</text>
<text x="26.1" y="97.8">2</text>
<text x="43.9" y="100.3">3</text>
<text x="246.4" y="100.1">Q10</text>
<text x="247.6" y="97.5">Q9</text>
<text x="26.1" y="107.9">2</text>
<text x="43.9" y="105.4">1</text>
<text x="176.3" y="106.4">D0</text>
<text x="191.7" y="106.4">Q0</text>
<text x="246.4" y="102.6">Q11</text>
<text x="246.6" y="105.1">4040</text>
<text x="43.9" y="110.5">3</text>
<text x="176.3" y="111.5">D1</text>
<text x="191.7" y="109">Q0</text>
<text x="191.7" y="111.5">Q1</text>
<text x="254.8" y="112.7">78L05</text>
<text x="26.1" y="118.1">2</text>
<text x="43.9" y="115.6">1</text>
<text x="176.3" y="116.6">D2</text>
<text x="184.1" y="117.8">U5</text>
<text x="191.7" y="114">Q1</text>
<text x="191.7" y="116.6">Q2</text>
<text x="191.7" y="119.1">Q2</text>
<text x="43.9" y="125.7">1</text>
<text x="43.9" y="120.6">3</text>
<text x="111.7" y="120.3">CD4043</text>
<text x="176.3" y="121.7">D3</text>
<text x="191.7" y="124.2">Q3</text>
<text x="191.7" y="121.7">Q3</text>
<text x="259.7" y="122.8">U13</text>
<text x="26.1" y="128.3">2</text>
<text x="43.9" y="130.8">3</text>
<text x="176.3" y="129.3">Mr</text>
<text x="176.3" y="126.7">Cp</text>
<text x="183.5" y="127.9">74AC175</text>
<text x="51.9" y="148.4" transform="rotate(-90 51.9 148.4)">YC124_100K</text>
<text x="63.6" y="144.1" transform="rotate(-90 63.6 144.1)">U3</text>
<text x="272.2" y="144.1">U4F</text>
<text x="231" y="154.6">U11A</text>
<text x="270.2" y="150.2">74AC04</text>
<text x="47.4" y="161">U8A</text>
<text x="81.6" y="159.3">U4D</text>
<text x="107.1" y="158.4">U8B</text>
<text x="142.6" y="156.8">U4E</text>
<text x="229.8" y="158.4">74AC00</text>
<text x="257" y="161">U8D</text>
<text x="45.6" y="164.8">74AC00</text>
<text x="79.7" y="165.4">74AC04</text>
<text x="105.3" y="162.2">74AC00</text>
<text x="140.6" y="162.9">74AC04</text>
<text x="208.6" y="165" transform="rotate(-90 208.6 165)">U4C</text>
<text x="214.7" y="166.9" transform="rotate(-90 214.7 166.9)">74AC04</text>
<text x="231.6" y="167.3">U8C</text>
<text x="255.2" y="164.8">74AC00</text>
<text x="229.8" y="171.1">74AC00</text>
<text x="96.8" y="179" transform="rotate(-90 96.8 179)">U4A</text>
<text x="121.7" y="176.2">U11B</text>
<text x="32.6" y="181.3">CON1</text>
<text x="102.9" y="180.9" transform="rotate(-90 102.9 180.9)">74AC04</text>
<text x="120.6" y="180">74AC00</text>
<text x="147.1" y="182.5">U11D</text>
<text x="121.7" y="188.9">U11C</text>
<text x="146" y="186.4">74AC00</text>
<text x="27.7" y="192.7">BARREL_JACK</text>
<text x="120.6" y="192.7">74AC00</text>
</g>
<g font-size="1.8" fill="#840000">
<text x="37.2" y="11.8">1</text>
<text x="92.6" y="11.8">2</text>
<text x="148" y="11.8">3</text>
<text x="203.4" y="11.8">4</text>
<text x="258.8" y="11.8">5</text>
<text x="258" y="16.5">1</text>
<text x="258" y="19">2</text>
<text x="258" y="21.6">3</text>
<text x="258" y="24.1">4</text>
<text x="258" y="26.7">5</text>
<text x="258" y="29.2">6</text>
<text x="233.9" y="34.3">1</text>
<text x="245.2" y="34.3">8</text>
<text x="258" y="31.7">7</text>
<text x="258" y="34.3">8</text>
<text x="233.9" y="36.8">2</text>
<text x="233.9" y="39.4">3</text>
<text x="233.9" y="41.9">4</text>
<text x="245.2" y="41.9">5</text>
<text x="245.2" y="39.4">6</text>
<text x="245.2" y="36.8">7</text>
<text x="258" y="41.9">1</text>
<text x="276.6" y="38.2" transform="rotate(-90 276.6 38.2)">9</text>
<text x="10.3" y="42.6">A</text>
<text x="258" y="44.4">2</text>
<text x="258" y="47">3</text>
<text x="285.5" y="46.5">A</text>
<text x="258" y="49.5">4</text>
<text x="258" y="52.1">5</text>
<text x="258" y="54.6">6</text>
<text x="258" y="57.1">7</text>
<text x="258" y="59.7">8</text>
<text x="276.6" y="63.6" transform="rotate(-90 276.6 63.6)">9</text>
<text x="169.1" y="71.1">1</text>
<text x="180.4" y="71.1">8</text>
<text x="169.1" y="73.7">2</text>
<text x="169.1" y="76.2">3</text>
<text x="180.4" y="76.2">6</text>
<text x="180.4" y="73.7">7</text>
<text x="51.8" y="80.2" transform="rotate(-90 51.8 80.2)">8</text>
<text x="54.4" y="80.2" transform="rotate(-90 54.4 80.2)">7</text>
<text x="56.9" y="80.2" transform="rotate(-90 56.9 80.2)">6</text>
<text x="59.4" y="80.2" transform="rotate(-90 59.4 80.2)">5</text>
<text x="102.4" y="81.3">4</text>
<text x="125.2" y="83.8">2</text>
<text x="169.1" y="78.7">4</text>
<text x="180.4" y="78.7">5</text>
<text x="102.4" y="86.4">3</text>
<text x="51.8" y="91.4" transform="rotate(-90 51.8 91.4)">1</text>
<text x="54.4" y="91.4" transform="rotate(-90 54.4 91.4)">2</text>
<text x="56.9" y="91.4" transform="rotate(-90 56.9 91.4)">3</text>
<text x="59.4" y="91.4" transform="rotate(-90 59.4 91.4)">4</text>
<text x="102.4" y="90.2">6</text>
<text x="102.4" y="95.2">7</text>
<text x="125.2" y="92.7">9</text>
<text x="101.9" y="99.1">12</text>
<text x="124.8" y="101.6">10</text>
<text x="10.3" y="105.9">B</text>
<text x="101.9" y="104.1">11</text>
<text x="101.9" y="107.9">14</text>
<text x="101.9" y="113">15</text>
<text x="125.2" y="110.5">1</text>
<text x="285.5" y="109.8">B</text>
<text x="100.6" y="118.1">16</text>
<text x="126.5" y="119.4">5</text>
<text x="101.1" y="121.9">8</text>
<text x="53.1" y="137.3" transform="rotate(-90 53.1 137.3)">4</text>
<text x="55.6" y="137.3" transform="rotate(-90 55.6 137.3)">3</text>
<text x="58.2" y="137.3" transform="rotate(-90 58.2 137.3)">2</text>
<text x="60.7" y="137.3" transform="rotate(-90 60.7 137.3)">1</text>
<text x="53.1" y="148.6" transform="rotate(-90 53.1 148.6)">5</text>
<text x="55.6" y="148.6" transform="rotate(-90 55.6 148.6)">6</text>
<text x="58.2" y="148.6" transform="rotate(-90 58.2 148.6)">7</text>
<text x="60.7" y="148.6" transform="rotate(-90 60.7 148.6)">8</text>
<text x="10.3" y="169.2">C</text>
<text x="285.5" y="173.2">C</text>
<text x="40.2" y="184.1">1</text>
<text x="40.2" y="189.2">2</text>
<text x="40.2" y="186.7">3</text>
<text x="37.2" y="200">1</text>
<text x="92.6" y="200">2</text>
<text x="148" y="200">3</text>
<text x="203.4" y="200">4</text>
<text x="258.8" y="200">5</text>
</g>
<g font-size="1.8" fill="#008484">
<text x="237.4" y="35.2">1</text>
<text x="241.7" y="35.2">8</text>
<text x="237.4" y="37.7">2</text>
<text x="237.4" y="40.3">3</text>
<text x="241.7" y="40.3">6</text>
<text x="241.7" y="37.7">7</text>
<text x="237.4" y="42.8">4</text>
<text x="241.7" y="42.8">5</text>
<text x="187.5" y="69.5">LED</text>
<text x="172.6" y="72">1</text>
<text x="172.6" y="74.5">2</text>
<text x="172.6" y="77.1">3</text>
<text x="176.9" y="77.1">6</text>
<text x="176.9" y="74.5">7</text>
<text x="176.9" y="72">8</text>
<text x="187.5" y="77.2">LED</text>
<text x="188.1" y="74.6">D2</text>
<text x="52.7" y="83.7" transform="rotate(-90 52.7 83.7)">8</text>
<text x="55.2" y="83.7" transform="rotate(-90 55.2 83.7)">7</text>
<text x="57.8" y="83.7" transform="rotate(-90 57.8 83.7)">6</text>
<text x="60.3" y="83.7" transform="rotate(-90 60.3 83.7)">5</text>
<text x="107.7" y="82.2">S1</text>
<text x="172.6" y="79.6">4</text>
<text x="176.9" y="79.6">5</text>
<text x="188.1" y="82.2">D4</text>
<text x="52.7" y="88" transform="rotate(-90 52.7 88)">1</text>
<text x="55.2" y="88" transform="rotate(-90 55.2 88)">2</text>
<text x="57.8" y="88" transform="rotate(-90 57.8 88)">3</text>
<text x="60.3" y="88" transform="rotate(-90 60.3 88)">4</text>
<text x="107.7" y="87.2">R1</text>
<text x="118.5" y="84.7">Q1</text>
<text x="107.7" y="91.1">S2</text>
<text x="118.5" y="93.6">Q2</text>
<text x="36.2" y="98.6">SW1</text>
<text x="107.7" y="96.1">R2</text>
<text x="107.7" y="99.9">S3</text>
<text x="27.9" y="102.4">MANUAL</text>
<text x="28.6" y="104.9">SW2</text>
<text x="107.7" y="105">R3</text>
<text x="118.5" y="102.5">Q3</text>
<text x="28.8" y="112.6">RESET</text>
<text x="107.7" y="108.8">S4</text>
<text x="107.7" y="113.9">R4</text>
<text x="118.5" y="111.4">Q4</text>
<text x="28.6" y="115.1">SW4</text>
<text x="106.4" y="119">Vcc</text>
<text x="25.9" y="122.7">Divider toggle</text>
<text x="28.6" y="125.3">SW3</text>
<text x="106.4" y="122.8">GND</text>
<text x="121" y="120.3">E</text>
<text x="28" y="132.9">TOGGLE</text>
<text x="233" y="134.7" transform="rotate(-90 233 134.7)">P1</text>
<text x="54" y="140.9" transform="rotate(-90 54 140.9)">4</text>
<text x="56.5" y="140.9" transform="rotate(-90 56.5 140.9)">3</text>
<text x="59.1" y="140.9" transform="rotate(-90 59.1 140.9)">2</text>
<text x="61.6" y="140.9" transform="rotate(-90 61.6 140.9)">1</text>
<text x="54" y="145.1" transform="rotate(-90 54 145.1)">5</text>
<text x="56.5" y="145.1" transform="rotate(-90 56.5 145.1)">6</text>
<text x="59.1" y="145.1" transform="rotate(-90 59.1 145.1)">7</text>
<text x="61.6" y="145.1" transform="rotate(-90 61.6 145.1)">8</text>
</g>
<g font-size="1.4" fill="#008484">
<text x="47.3" y="21.2">1M</text>
<text x="48.1" y="19">VR1</text>
<text x="20.1" y="24.1">1uF</text>
<text x="21" y="28.8">C2</text>
<text x="245.2" y="118.8">C4</text>
<text x="253.5" y="116.3">VI</text>
<text x="260.1" y="116.3">VO</text>
<text x="273.2" y="118.8">C5</text>
<text x="245.6" y="123.5">330nF</text>
<text x="258.3" y="120.1" transform="rotate(-90 258.3 120.1)">GND</text>
<text x="273.5" y="123.5">100nF</text>
<text x="235.4" y="136.5" transform="rotate(-90 235.4 136.5)">CONN_3</text>
<text x="269.7" y="134.8" transform="rotate(-90 269.7 134.8)">C1</text>
<text x="274.4" y="134.5" transform="rotate(-90 274.4 134.5)">10uF</text>
<text x="55" y="182.3">D1</text>
<text x="53.6" y="187.4">DIODE</text>
</g>
<g font-size="1.4" fill="#840000">
<text x="185.7" y="71.1">2</text>
<text x="192" y="71.1">1</text>
<text x="185.7" y="78.7">2</text>
<text x="192" y="78.7">1</text>
</g>
<g font-size="1.1" fill="#008484">
<text x="254" y="13.3">+12V</text>
<text x="277.2" y="34.8" transform="rotate(-90 277.2 34.8)">SHIELD</text>
<text x="24.3" y="39.9">VCC</text>
<text x="245.9" y="53.2">PWR_FLAG</text>
<text x="277.2" y="60.2" transform="rotate(-90 277.2 60.2)">SHIELD</text>
<text x="194.5" y="67.9">VCC</text>
<text x="241.5" y="67.9">VCC</text>
<text x="19.4" y="99.2" transform="rotate(-90 19.4 99.2)">VCC</text>
<text x="19.4" y="109.3" transform="rotate(-90 19.4 109.3)">VCC</text>
<text x="233.2" y="111.6">PWR_FLAG</text>
<text x="241.3" y="113.6">+12V</text>
<text x="279.6" y="113.6">VCC</text>
<text x="19.4" y="119.5" transform="rotate(-90 19.4 119.5)">VCC</text>
<text x="95.4" y="114.9">VCC</text>
<text x="131" y="116.1">VCC</text>
<text x="19.4" y="129.6" transform="rotate(-90 19.4 129.6)">VCC</text>
<text x="223.5" y="126.3">+12V</text>
<text x="264.3" y="131.4">VCC</text>
<text x="165.3" y="132.8">VCC</text>
<text x="219.9" y="133.9">VCC</text>
<text x="68.6" y="182.2">+12V</text>
</g>
</svg>
